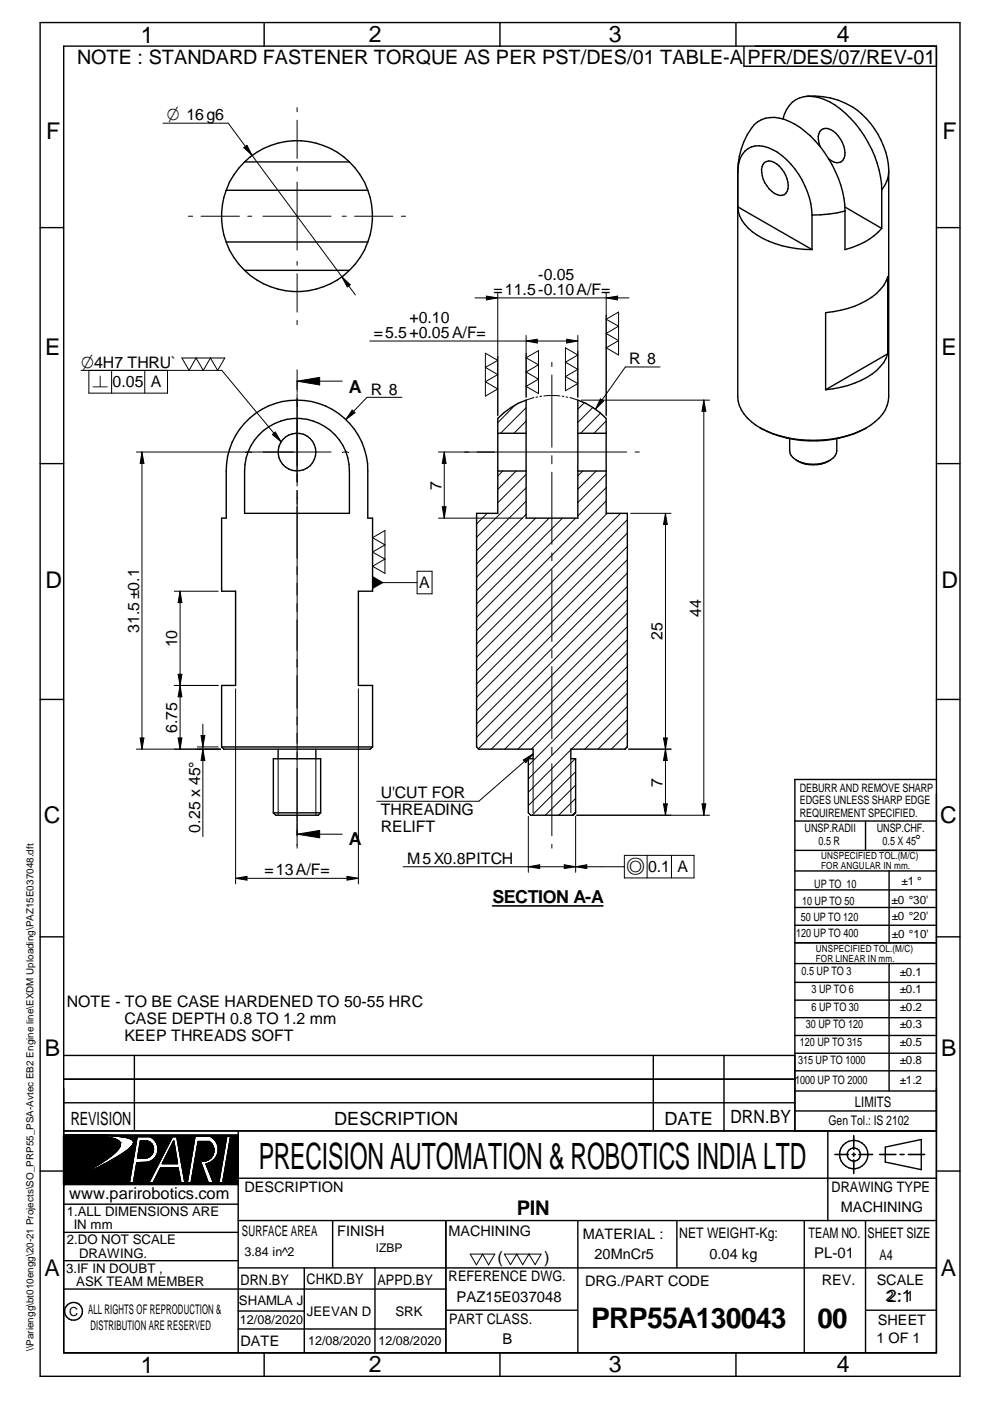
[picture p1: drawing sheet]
<svg xmlns="http://www.w3.org/2000/svg" width="210mm" height="297mm" viewBox="0 0 210 297" stroke-linecap="round" stroke-linejoin="round" font-family="sans-serif">
<g fill="none" stroke="#000" stroke-width=".3">
<path d="M8.5 4.8h195v287h-195zM13.5 9.8h185v277h-185zM56 4.8v5M106 4.8v5M156 4.8v5M157.7 9.9v4.2h40.8M51.9 34.3a15.4 15.4 0 0 0-3.9 6M51.9 34.3a15.9 15.9 0 0 1 22.2 0M51.9 34.3h22.2M74.1 34.3a15.4 15.4 0 0 1 3.9 6M156.4 36.5a5.3 5.3 0 0 1 2.9-5.3 6.5 6.5 0 0 1 5.5 1.1 17.5 17.5 0 0 1 7.4 13.3M162.1 34.5a2.46 2.46 0 0 1 3.1 .7 5.5 5.5 0 0 1 1.7 5.3 1.73 1.73 0 0 1-2.7 .5 5.9 5.9 0 0 1-2.6-5.7z"/>
<path d="M166 25.2a5.7 5.7 0 0 1 7.7-4.5 18.1 18.1 0 0 1 9.6 8.1 22.5 22.5 0 0 1 3.6 11.5M171 20.4a15.7 15.7 0 0 1 16.3 10.5 13.8 13.8 0 0 1 1.1 5v48.2a6.8 6.8 0 0 1-2.9 5.3 19.9 19.9 0 0 1-12.3 3.9 24.8 24.8 0 0 1-9.2-1.3M173.9 31.1a3.1 3.1 0 0 1 .3-3.6 2.41 2.41 0 0 1 3 .8 5.5 5.5 0 0 1 1.7 5.3 1.69 1.69 0 0 1-2.6 .5l-.6-.4M188.4 36.4a6.3 6.3 0 0 1-1.5 3.9M8.5 48.3h5M48 40.3a15.6 15.6 0 0 0 0 11M48 51.3a15.4 15.4 0 0 0 3.9 6M48 40.3h30M48 51.3h30M51.9 57.3a15.9 15.9 0 0 0 22.2 0M51.9 57.3h22.2M78 40.3a15.6 15.6 0 0 1 0 11"/>
<path d="M78 51.3a15.4 15.4 0 0 1-3.9 6M156.4 43.9l15.8 9a20.1 20.1 0 0 1-13.6-4.6 6.7 6.7 0 0 1-2.2-4.4zM172.2 45.6v7.3M179.2 44.7a23.4 23.4 0 0 0-10.7-18.4 8.1 8.1 0 0 0-7.1-.9 9.5 9.5 0 0 0-4.2 6.1l-.4 1.6-.4 3.3v47.7a8.3 8.3 0 0 0 5 6.7l1.3 .7M179.2 44.7v8.2a15 15 0 0 0 7.7-4.5M179.2 43.9l7.7 4.5M179.2 44.7a27.9 27.9 0 0 1-7 .9M186.9 40.3v8.1M198.5 48.3h5M188.2 75v-16.3a9.7 9.7 0 0 1-5.7 5.6 21.5 21.5 0 0 1-7.5 2v16.3M188.2 75a9.7 9.7 0 0 1-5.7 5.7 21.5 21.5 0 0 1-7.5 1.9M188.2 75l-13.2 7.6"/>
<path d="M8.5 98.3h5M54.9 92.2a11.1 11.1 0 0 1 12.2-2.7 11.1 11.1 0 0 1 7 10.4v8.9h-22.2v-8.9a10.9 10.9 0 0 1 3-7.7zM105.5 88.7a15.4 15.4 0 0 1 6-3.9v25.1h11v-25.1a15.4 15.4 0 0 1 6 3.9v20.1h4.5v49.6l-.5 .4h-11.5v2.1h1v11.4l-.5 .5h-9l-.5-.5v-11.4h1v-2.1h-11.5l-.5-.4v-49.6h4.5zM105.5 91.9h6M105.5 99.9h6M122.5 91.9h6M122.5 99.9h6M161.1 90.7l.4 .2M167.4 93v2.5a3.2 3.2 0 0 0 2.8 2.6 6.7 6.7 0 0 0 6.9-1.5l.3-1.1v-2.5M168.9 97.6a7.2 7.2 0 0 0 7.1 0M183.7 90.7a24 24 0 0 1-21.1 .7M198.5 98.3h5"/>
<path d="M8.5 148.3h5M47 158.4v-13.1h3v-20h-3v-15.4h1v-10a15 15 0 0 1 15-15.1 15 15 0 0 1 15 15.1v10h1v15.4h-3v20h3v13.1M47 158.4h32M47 158.4l.5 .4h31l.5-.4M59 158.8v2.1M67 158.8v2.1M198.5 148.3h5M58 172.3h10M58 172.3l.5 .5h9l.5-.5M58 172.3v-11.4h10v11.4M168.5 174.1h30M183.5 174.1v6.2"/>
<path d="M198.5 165.3h-30v74.5M8.5 198.6h5M168.5 184.7h30M168.5 188.7h30M168.5 192.4h30M168.5 196.2h30M168.5 199.9h30M168.5 180.3h30M188.5 184.7v15.2M198.5 198.6h5M168.5 204.3h30M168.5 208.3h30"/>
<path d="M168.5 212h30M168.5 215.8h30M168.5 219.5h30M188.5 204.3v27M13.5 239.8h185M13.5 223.8h155M13.5 228.8h155M13.5 233.8h155M28.5 223.8v16M50.5 239.8v47M138.5 223.8v16M153.5 223.8v16"/>
<path d="M168.5 223.3h30M168.5 227h30M168.5 231.3h30M168.5 235.5h30M175.5 239.8v19M8.5 248.3h5M13.5 255.3h37M13.5 251.2h37M13.5 240.6h37M50.5 249.8h148M50.5 258.8h148M70.5 258.8v10"/>
<path d="M94.5 258.8v28M122.5 258.8v28M143.5 258.8v10M170.5 258.8v28M183.5 258.8v28M187.7 243.2l7.6-1.6v6.4l-7.6-1.6zM198.5 248.3h5M13.5 261.3h37M13.5 267.3h37M13.5 273.3h81M50.5 268.8h148M50.5 278h14"/>
<path d="M64.5 268.8v18M79.5 268.8v18M94.5 277.8h28M183.5 277.8h15M50.5 281.8h44M56 286.8v5M106 286.8v5M156 286.8v5"/>
<circle cx="63" cy="95.8" r="4"/>
<circle cx="181" cy="244.8" r="3"/>
<circle cx="181" cy="244.8" r="1.4"/>
<circle cx="15.6" cy="278" r="1.89"/>
</g>
<g fill="none" stroke="#000" stroke-width=".34">
<path d="M104.4 192.1h23.4M19.3 240.6l3.2 .4 2 .6M20.2 247.3l-6.7 3.9M22.4 240.7h.3M22.4 246.7l-8.9 4.5M22.4 246.7l-.6 .3M22.6 245.7l-2.2 1.5M22.7 240.7l3.2 .3M22.7 240.7l-9.2-.1v10.6M22.8 245.6l-.2 .1M23 245.4l-.4 .3M23.4 241.3l-4.4-.7a31.2 31.2 0 0 1 8.5 .7"/>
<path d="M23.5 241.3h.2M24 241.4l1 .5 .4 .3M24.2 241.5l.3 .1M24.2 244.5a72.9 72.9 0 0 1-10.7 6.7M24.5 241.6l.6 .3 .3 .5M24.6 244.1l-.3 .3M25.1 243.5l-1.1 1.1-1.1 1M25.3 243.2l-.1 .1M25.4 240.9l.5 .1M25.4 242.4l.1 .2M25.5 242.6l-.1 .5-.7 .9M25.5 242.6l-.2 .6"/>
<path d="M25.7 244.8l-3.3 1.9M25.7 244.8a118.2 118.2 0 0 1-12.2 6.4M25.9 241l1.6 .3M26.3 241l.5 .1M27.5 241.3l.4 .2M27.5 241.3l.5 .3M27.9 241.5l.1 .1M28 241.6l.4 .5M28.1 242.9l-.8 .8-1.6 1.1M28.1 242.9l-.2 .2M28.2 241.7l.2 .6M28.4 242.3l-.6 .9-2.1 1.6"/>
<path d="M28.4 242.3l-.3 .6M29 241h2.9a2.94 2.94 0 0 1 1.6 2.9 2.94 2.94 0 0 1-2.2 2.6h-2.3l-.7 4.3h-.9zM29.8 241.9h1.4a1.85 1.85 0 0 1 1.3 2.1 1.85 1.85 0 0 1-1.8 1.5h-1.5zM36.5 241h1l1.7 9.8h-.9l-.6-3.2h-3.6l-1.6 3.2h-1zM36.8 242l.8 4.7h-3.1zM41.3 240.9h3.3a3.2 3.2 0 0 1 1.7 3.2 3.2 3.2 0 0 1-2.6 2.7l1.6 4h-1.2l-1.7-4.8a2.23 2.23 0 0 0 2.7-1.1 2.23 2.23 0 0 0-.7-2.8h-2.4l-1.4 8.7h-.9zM48 240.9h.9l-1.7 9.9h-.8zM177 244.8h2.9M180.7 244.8h.7M181 240.8v2.9M181 244.5v.7M181 245.9v2.9"/>
<path d="M182.1 244.8h2.9M186.5 244.8h3.4M190.8 244.8h.9M192.6 244.8h3.4"/>
</g>
<g fill="#000">
<path d="M51.7 31.3l.7-.5 1.1 2.2zM72.5 58.7l1.8 1.7-.7 .4zM103.1 62.8l2.4 .4-2.4 .4zM111.5 72.3l2.4-.4v.8zM120.1 71.9l2.4 .4-2.4 .4zM128.5 63.2l2.4-.4v.8zM30.1 95.8l.4 2.5h-.8zM57.7 92.1l.7-.5 1.2 2.1zM63 80.8l4.8-.8v1.6zM74.7 87l.6 .5-2 1.4zM94.2 95.8l.4 2.5h-.8zM127.3 84.6l.7 .4-1.8 1.8z"/>
<path d="M149.2 84.8l.4 2.4h-.8zM93.8 107.4h.8l-.4 2.5zM141.1 108.8l.4 2.4h-.8zM38.2 125.3l.4 2.5h-.8zM79 122.1l2.4 1.4-2.4 1.4zM29.7 156.5h.8l-.4 2.3zM37.8 156.5h.8l-.4 2.3zM38.2 145.3l.4 2.4h-.8zM37.8 143h.8l-.4 2.3zM42.6 156h.8l-.4 2.4zM140.7 156.5h.8l-.4 2.3zM43 158.8l.4 2.4h-.8z"/>
<path d="M63 176.9l4.8-.8v1.5zM111 161.1l2-1.2-1.5 1.8zM141.1 158.8l.4 2.4h-.8zM140.7 170.4h.8l-.4 2.4zM148.8 170.4h.8l-.4 2.4zM50 186.2l2.4-.4v.8zM73.6 185.8l2.4 .4-2.4 .4zM112 183.8l2.4-.5v.8zM119.6 183.3l2.4 .5-2.4 .3zM122 183.8l2.4-.5v.8zM36.8 242l.8 4.7h-3.1z"/>
<path d="M13.5 240.6h5.8l3.6 .5a3.3 3.3 0 0 1 2.5 1.3 2.97 2.97 0 0 1-1.5 2.4l-4.2 2.8-6.2 3.6z" fill-rule="evenodd"/>
<path d="M19 240.6l4.4 .1 2.7 .3 1.8 .5 .4 .4 .1 .4-.3 .6-.8 .8-3 2-3.1 1.7-7.7 3.8h37v-10.6zM36.5 241h1l1.7 9.8h-.9l-.6-3.2h-3.6l-1.6 3.2h-1zM29 241h2.9a2.94 2.94 0 0 1 1.6 2.9 2.94 2.94 0 0 1-2.2 2.6h-2.3l-.7 4.3h-.9zM41.3 240.9h3.3a3.2 3.2 0 0 1 1.7 3.2 3.2 3.2 0 0 1-2.6 2.7l1.6 4h-1.2l-1.7-4.8a2.23 2.23 0 0 0 2.7-1.1 2.23 2.23 0 0 0-.7-2.8h-2.4l-1.4 8.7h-.9zM48 240.9h.9l-1.7 9.9h-.8z" fill-rule="evenodd"/>
<path d="M29.8 241.9h1.4a1.85 1.85 0 0 1 1.3 2.1 1.85 1.85 0 0 1-1.8 1.5h-1.5z" fill-rule="evenodd"/>
</g>
<g fill="#000">
<circle cx="25.4" cy="242.2" r=".17"/>
<circle cx="25.4" cy="242.3" r=".17"/>
</g>
<g fill="none" stroke="#000" stroke-width=".21">
<path d="M34.5 26.1h13.9l5.1 6.9M51.7 31.3l.7-.5 1.1 2.2zM53.5 33l21.9 29.5M63 22.8v.9M63 25.5v8.1M63 35.4v.8M63 38.6v14.4M40 45.8h.9M42.6 45.8h8.2M52.5 45.8h.9M55.8 45.8h14.4M63 55.4v.9"/>
<path d="M63 58v8.2M72.5 58.7l1.8 1.7-.7 .4zM72.6 45.8h.8M75.2 45.8h8.1M85.1 45.8h.9M17.2 78.5h29.8l12.6 15.2M18.8 78.5v4.9h16.7v-4.9M23.7 78.5v4.9M30.7 78.5v4.9M38.6 75.9h9.1l-1.6 2.6-1.5-2.6-1.5 2.6-1.5-2.6-1.5 2.6zM63 67.9v.9M63 78.4v4.8"/>
<path d="M78.4 72.3h44.1M100.7 63.2h32.6M102.9 74.9l2.6 1.5-2.6 1.5 2.6 1.5-2.6 1.5 2.6 1.6-2.6 1.5zM103.1 62.8l2.4 .4-2.4 .4zM105.5 62v26.2M111.5 71.1v13.2M111.5 72.3l2.4-.4v.8zM111.5 75.9l2.7-1.6v9.1l-2.7-1.5 2.7-1.5-2.7-1.5 2.7-1.6zM117 76.8v.9M117 79.5v15.3M119.9 73.7l2.6 1.6-2.6 1.5 2.6 1.5-2.6 1.5 2.6 1.5-2.6 1.5zM120.1 71.9l2.4 .4-2.4 .4z"/>
<path d="M122.5 71.1v13.2M128.5 62v26.2M128.5 63.2l2.4-.4v.8zM128.5 67.7l2.6-1.5v9.1l-2.6-1.6 2.6-1.5-2.6-1.5 2.6-1.5zM140 77.8h-7.4l-6.4 9M28.9 95.8h41.3M30.1 95.8l.4 2.5h-.8zM30.1 95.8v63M57.7 92.1l.7-.5 1.2 2.1zM63 83.4v19.6M63 80.8h9.6M63 80.8l4.8-.8v1.6z"/>
<path d="M72.8 95.8h.9M74.7 87l.6 .5-2 1.4zM85.2 84.2h-7.4l-4.5 4.7M93 95.8h39.9M94.2 95.8l.4 2.5h-.8zM94.2 95.8v14.1M106.6 99.9l-1.1 1M109.3 85.9l-3.8 3.7M109.4 99.9l-3.9 3.9M111.5 86.4l-5.4 5.5M111.5 89.3l-2.5 2.6M113.2 84.3l-1.7 .5"/>
<path d="M114 84.2h-.4M114.9 84l-.4 .1M115.3 83.9h3.4M117 96.6v1.7M119.2 84h.3M120 84.2h.4M120.9 84.3l1.6 .5M123.2 84.8h27.3M123.6 99.9l-1.1 1M123.9 85.4l-1.4 1.3M125.7 86.4l-3.2 3.2M126.4 99.9l-3.9 3.8"/>
<path d="M127.3 84.6l.7 .4-1.8 1.8zM127.3 87.6l-4.2 4.3M128.5 89.2l-2.6 2.7M134.7 95.8h.9M149.2 84.8l.4 2.4h-.8zM149.2 84.8v88M63 104v75.8M79 114l2.6-1.5v9.1l-2.6-1.5 2.6-1.6-2.6-1.4 2.6-1.6zM93 109.9h17.8M93.8 107.4h.8l-.4 2.5zM103.3 108.8l-2.3 2.3M111.5 100.6l-6 6"/>
<path d="M111.5 103.4l-10.5 10.5M111.5 106.3l-10.5 10.5M111.5 109.1l-10.5 10.4M113.6 109.9l-12.6 12.5M116.4 109.9l-15.4 15.3M117 100.1v15.3M117 117.2v1.7M119.3 109.9l-18.3 18.2M122 109.9l-21 21M128.5 100.5l-6 6.1M128.5 103.4l-6 6M128.5 106.2l-27.5 27.5"/>
<path d="M128.7 108.8l-27.7 27.7M131.6 108.8l-30.6 30.6M133 110.2l-32 32M133 113l-32 32M133 115.9l-32 32M133 118.7l-32 32M133.7 108.8h8.6M141.1 108.8l.4 2.4h-.8zM141.1 108.8v64M37 125.3h9.3M38.2 125.3v33.5M38.2 125.3l.4 2.5h-.8z"/>
<path d="M79 123.5h9.4M88.4 121.1h3.2v4.8h-3.2zM117 120.7v15.3M117 137.8v1.7M133 121.5l-32 32M133 124.3l-32 32M133 127.2l-31.6 31.5M133 130l-28.8 28.8M133 132.8l-26 26M133 135.6l-23.2 23.2M133 138.5l-20.4 20.3M28.9 158.8h17.8"/>
<path d="M29.7 156.5h.8l-.4 2.3zM37 145.3h9.3M37.8 156.5h.8l-.4 2.3zM37.8 143h.8l-.4 2.3zM38.2 145.3l.4 2.4h-.8zM41.8 158.4h4.5M42.6 156h.8l-.4 2.4zM43 158.8l.4 2.4h-.8zM43 153.5v23.9M50 146v41.4M76 146v41.4M113 159.9l-11.5 10h-21.6"/>
<path d="M117 141.3v15.3M117 158.4v1.7M121 159l-9 9M133 141.3l-21 21M133 144.1l-21 21M133 147l-11.8 11.8M133 149.8l-9 9M133 152.6l-6.2 6.2M133 155.4l-3.4 3.4M133 158.3l-.5 .5M133.3 158.8h9M140.7 156.5h.8l-.4 2.3z"/>
<path d="M141.1 158.8l.4 2.4h-.8zM59 160.9v11.9M63 176.9l4.8-.8v1.5zM63 176.9h9.6M67 160.9v11.9M111 161.1l2-1.2-1.5 1.8zM112 173.1v11.9M113 160.9v11.4M117 161.9v15.3M117 179v.8M121 160.9v11.4M122 160.9l-10 9.9"/>
<path d="M122 163.6l-9.2 9.2M122 166.5l-6.4 6.3M122 169.3l-3.6 3.5M122 172.1l-.7 .7M122 173.1v11.9M122.3 172.8h28.2M140.7 170.4h.8l-.4 2.4zM148.8 170.4h.8l-.4 2.4zM50 186.2l2.4-.4v.8zM50 186.2h26M73.6 185.8l2.4 .4-2.4 .4zM85.5 183.8h46.9"/>
<path d="M112 183.8l2.4-.5v.8zM119.6 183.3l2.4 .5-2.4 .3zM122 183.8l2.4-.5v.8zM132.4 181.4h14.8v4.7h-14.8zM137.2 181.4v4.7M142.4 181.4v4.7M99.7 265.9h5.2l-1.3 2.3-1.3-2.3-1.3 2.3zM106.9 265.9h7.8l-1.2 2.2-1.4-2.2-1.3 2.2-1.2-2.2-1.4 2.2z"/>
</g>
<text font-size="7.7" x="54.9" y="247.9">PRECISION AUTOMATION &amp; ROBOTICS INDIA LTD</text>
<text font-size="6" x="125.3" y="281.6">PRP55A130043</text>
<text font-size="5.9" x="173.3" y="281.6">00</text>
<g font-size="4.9">
<text x="29.8" y="9">1</text>
<text x="78.2" y="8.9">2</text>
<text x="129.1" y="8.9">3</text>
<text x="177.4" y="8.9">4</text>
<text x="9.8" y="29.4">F</text>
<text x="199.8" y="29.4">F</text>
<text x="9.6" y="75.4">E</text>
<text x="199.6" y="75.4">E</text>
<text x="9.7" y="124.6">D</text>
<text x="199.6" y="124.6">D</text>
<text x="9.3" y="174.5">C</text>
<text x="199.3" y="174.5">C</text>
<text x="9.5" y="223.9">B</text>
<text x="199.6" y="223.9">B</text>
<text x="9.4" y="270.6">A</text>
<text x="199.5" y="270.6">A</text>
<text x="29.8" y="291">1</text>
<text x="78.2" y="291">2</text>
<text x="129.1" y="291">3</text>
<text x="177.4" y="291">4</text>
</g>
<text font-size="4.3" x="109.6" y="257.6">PIN</text>
<g font-size="4.2">
<text x="16.3" y="13.6">NOTE : STANDARD FASTENER TORQUE AS PER PST/DES/01 TABLE-A</text>
<text x="158.5" y="13.5">PFR/DES/07/REV-01</text>
</g>
<g font-size="3.9">
<text x="15" y="238.4">REVISION</text>
<text x="70.9" y="238.4">DESCRIPTION</text>
<text x="140.9" y="238.4">DATE</text>
<text x="154.9" y="238.2">DRN.BY</text>
</g>
<g font-size="3.8">
<text x="74" y="83.2">A</text>
<text x="74" y="179.2">A</text>
<text x="104.4" y="191.4">SECTION A-A</text>
</g>
<g font-size="3.7">
<text x="35.4" y="25.5">O 16g6</text>
<text x="17.2" y="77.9">O4H7 THRU`</text>
<text x="19.6" y="82.1">n</text>
<text x="132.8" y="185">a</text>
<text x="188.1" y="276">2:1</text>
</g>
<g font-size="3.5">
<text x="14.7" y="254.1">www.parirobotics.com</text>
<text x="105.5" y="267.8">(</text>
<text x="115.4" y="267.8">)</text>
</g>
<g font-size="3.4">
<text x="114.1" y="59.4">-0.05</text>
<text x="104.6" y="62.6">=11.5-0.10A/F=</text>
<text x="79.2" y="71.7">=5.5+0.05A/F=</text>
<text x="86.8" y="68.6">+0.10</text>
<text x="133.4" y="77.2">R 8</text>
<text x="23.9" y="82.1">0.05 A</text>
<text x="78.7" y="83.7">R 8</text>
<text x="93.6" y="103.8" transform="rotate(-90 93.6 103.8)">7</text>
<text x="88.9" y="124.7">A</text>
<text x="148.6" y="130.7" transform="rotate(-90 148.6 130.7)">44</text>
<text x="29.5" y="134.2" transform="rotate(-90 29.5 134.2)">31.5±0.1</text>
<text x="37.5" y="137.2" transform="rotate(-90 37.5 137.2)">10</text>
<text x="140.5" y="135.7" transform="rotate(-90 140.5 135.7)">25</text>
<text x="37.5" y="155.4" transform="rotate(-90 37.5 155.4)">6.75</text>
<text x="140.5" y="166.8" transform="rotate(-90 140.5 166.8)">7</text>
<text x="80.7" y="169.3">U'CUT FOR</text>
<text x="80.7" y="172.9">THREADING</text>
<text x="42.4" y="176.5" transform="rotate(-90 42.4 176.5)">0.25 x 45°</text>
<text x="80.7" y="176.5">RELIFT</text>
<text x="56.1" y="185.6">=13A/F=</text>
<text x="86.3" y="183.1">M5X0.8PITCH</text>
<text x="137.4" y="185">0.1 A</text>
<text x="14.2" y="213.4">NOTE - TO BE CASE HARDENED TO 50-55 HRC</text>
<text x="26.4" y="217">CASE DEPTH 0.8 TO 1.2 mm</text>
<text x="26.4" y="220.6">KEEP THREADS SOFT</text>
</g>
<g font-size="3.1">
<text x="194.1" y="179.2">°</text>
<text x="181.3" y="234.7">LIMITS</text>
<text x="51.8" y="252.8">DESCRIPTION</text>
<text x="176.3" y="252.8">DRAWING TYPE</text>
<text x="178.3" y="256.9">MACHINING</text>
<text x="51.3" y="262.1">SURFACE AREA</text>
<text x="71.5" y="262.1">FINISH</text>
<text x="95.1" y="262">MACHINING</text>
<text x="123.6" y="262.6">MATERIAL :</text>
<text x="144" y="262.6">NET WEIGHT-Kg:</text>
<text x="171.5" y="262.4">TEAM NO.</text>
<text x="183.9" y="262.4">SHEET SIZE</text>
<text x="126.1" y="267">20MnCr5</text>
<text x="150.4" y="266.8">0.04 kg</text>
<text x="172.6" y="266.7">PL-01</text>
<text x="186.5" y="267.2">A4</text>
<text x="51" y="272.5">DRN.BY</text>
<text x="65" y="272.3">CHKD.BY</text>
<text x="80" y="272.5">APPD.BY</text>
<text x="95.1" y="271.6">REFERENCE DWG.</text>
<text x="96.8" y="276">PAZ15E037048</text>
<text x="124" y="272.6">DRG./PART CODE</text>
<text x="174.2" y="272.5">REV.</text>
<text x="185.9" y="272.4">SCALE</text>
<text x="187.8" y="275.9">2 : 1</text>
<text x="95.2" y="280.7">PART CLASS.</text>
<text x="186.1" y="280.9">SHEET</text>
<text x="51" y="285.4">DATE</text>
<text x="106.6" y="284.9">B</text>
<text x="185.8" y="284.8">1 OF 1</text>
</g>
<g font-size="2.8">
<text x="175.7" y="238.5">Gen Tol.: IS 2102</text>
<text x="14.1" y="257.7">1.ALL DIMENSIONS ARE</text>
<text x="14.2" y="263.8">2.DO NOT SCALE</text>
<text x="15.6" y="260.5">IN mm</text>
<text x="14" y="269.9">3.IF IN DOUBT ,</text>
<text x="16.8" y="266.6">DRAWING.</text>
<text x="16.2" y="272.7">ASK TEAM MEMBER</text>
<text x="18.7" y="278.5">ALL RIGHTS OF REPRODUCTION &amp;</text>
<text x="19.2" y="281.9">DISTRIBUTION ARE RESERVED</text>
<text x="50.7" y="276.6">SHAMLA J</text>
<text x="65.1" y="279.1">JEEVAN D</text>
<text x="83.9" y="279">SRK</text>
</g>
<g font-size="2.7">
<text x="51.8" y="266.3">3.84 in^2</text>
<text x="14.6" y="279">C</text>
<text x="50.9" y="280.8">12/08/2020</text>
<text x="65.3" y="285.2">12/08/2020</text>
<text x="80.2" y="285.2">12/08/2020</text>
</g>
<g font-size="2.5">
<text x="169.6" y="167.9">DEBURR AND REMOVE SHARP</text>
<text x="169.6" y="170.6">EDGES UNLESS SHARP EDGE</text>
<text x="169.6" y="173.3">REQUIREMENT SPECIFIED.</text>
<text x="170.6" y="176.5">UNSP.RADII</text>
<text x="173.5" y="179.2">0.5 R</text>
<text x="185.9" y="176.4">UNSP.CHF.</text>
<text x="187.1" y="179.2">0.5 X 45</text>
<text x="170.1" y="191.8">10 UP TO 50</text>
<text x="172.6" y="188.3">UP TO 10</text>
<text x="189" y="191.7">±0 °30'</text>
<text x="191.1" y="187.5">±1 °</text>
<text x="169.8" y="195.2">50 UP TO 120</text>
<text x="189.1" y="195.1">±0 °20'</text>
<text x="168.8" y="198.7">120 UP TO 400</text>
<text x="189.1" y="199">±0 °10'</text>
<text x="169.9" y="206.8">0.5 UP TO 3</text>
<text x="190.8" y="206.8">±0.1</text>
<text x="172" y="210.5">3 UP TO 6</text>
<text x="172" y="214.2">6 UP TO 30</text>
<text x="190.8" y="210.6">±0.1</text>
<text x="190.8" y="214.3">±0.2</text>
<text x="169.6" y="221.7">120 UP TO 315</text>
<text x="170.9" y="218">30 UP TO 120</text>
<text x="190.8" y="218.1">±0.3</text>
<text x="190.8" y="221.8">±0.5</text>
<text x="169.2" y="225.5">315 UP TO 1000</text>
<text x="190.8" y="225.6">±0.8</text>
<text x="168.6" y="229.7">1000 UP TO 2000</text>
<text x="190.8" y="229.8">±1.2</text>
<text x="79.7" y="265.5">IZBP</text>
</g>
<g font-size="2.1">
<text x="174.1" y="182.1">UNSPECIFIED TOL.(M/C)</text>
<text x="174.1" y="184.2">FOR ANGULAR IN mm.</text>
<text x="173" y="201.8">UNSPECIFIED TOL.(M/C)</text>
<text x="173" y="203.9">FOR LINEAR IN mm.</text>
<text x="7.1" y="286.5" transform="rotate(-90 7.1 286.5)">\\Pariengg\bt010engg\20-21 Projects\SO_PRP55_PSA-Avtec EB2 Engine line\EXDM Uploading\PAZ15E037048.dft</text>
</g>
</svg>
